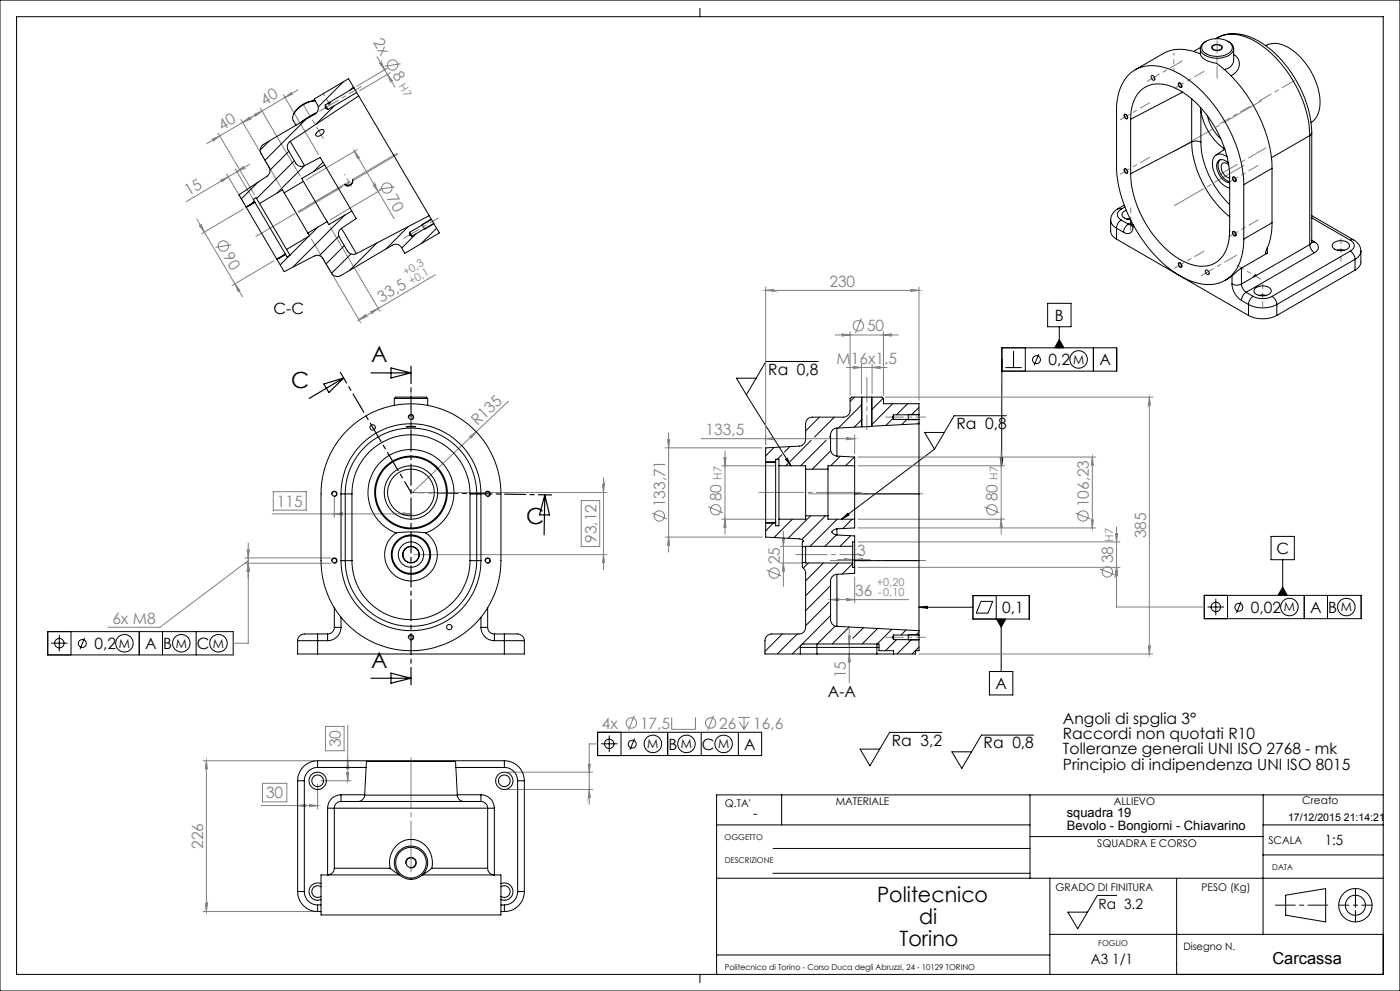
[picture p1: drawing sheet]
<svg xmlns="http://www.w3.org/2000/svg" width="420mm" height="297mm" viewBox="0 0 420 297" stroke-linecap="round" stroke-linejoin="round" font-family="sans-serif">
<g fill="none" stroke="#000" stroke-width=".3">
<path d="M0 0h420v297h-420zM5 5h410v287h-410zM210 2.5v2.5M363.7 13.8a2.03 2.03 0 0 1 3 .4 1.8 1.8 0 0 1-1.6 1 1.8 1.8 0 0 1-1.6-1zM337.3 34.4a.76 .76 0 0 1 .9 .3 .76 .76 0 0 1-.2 1 1.11 1.11 0 0 1-.7-1.3zM353.6 24.8a.81 .81 0 0 1 .9 .5 .81 .81 0 0 1-.2 .9 .98 .98 0 0 1-.7-1.4zM103.3 55.3l.8 .5 .7-.1M337.3 50.7a.76 .76 0 0 1 .9 .3 .76 .76 0 0 1-.2 1 1.11 1.11 0 0 1-.7-1.3zM369.9 53a.81 .81 0 0 1 .8 .5 .81 .81 0 0 1-.2 .9 1.01 1.01 0 0 1-.6-1.4zM76.4 60.5l-2.6 1.6M85.7 76.2l-2.6 1.5M129.4 65.7l-2.8 1.6 .1 .1 .7 1.3 2.8-1.6"/>
<path d="M353.6 78.7a.81 .81 0 0 1 .9 .5 .81 .81 0 0 1-.2 .9 1.01 1.01 0 0 1-.7-1.4zM369.8 69.5a.76 .76 0 0 1 .9 .3 .76 .76 0 0 1-.2 1 1.11 1.11 0 0 1-.7-1.3zM314.3 90.9h7v7h-7zM317.8 97.9v6.3M223.9 118.3l13.4 21.3M226.9 113.3h-6l3 5M245.5 108.3h-15.7l-5.9 10M258.4 119v8.9M261.6 119v8.7M300.6 104.2h34.4v7h-34.4zM300.6 107.7l-.1 31.9M301.6 110.2h4.9"/>
<path d="M304.1 105.2v5M307.6 104.2v7M311.6 106.1l-1.3 3.4M317.8 101.8l1.4 2.4h-2.8zM328 104.2v7M122.5 125.2a.81 .81 0 0 1 .7-1 .81 .81 0 0 1 .9 .9 .81 .81 0 0 1-1 .7M229.7 138.5h3M235.7 137.7l.5-.4 1.1 2.3zM275.7 124.2h-3.2v1.6h3.2M280.4 134.6l-27.9 21M283.3 129.6h-5.9l3 5M300.2 137.1h.6l-.3 2.5z"/>
<path d="M301.9 124.6h-15.7l-5.8 10M99.5 148.2a.81 .81 0 0 1 .7-1 .81 .81 0 0 1 .9 .9 .81 .81 0 0 1-1 .7M145.5 148.2a.81 .81 0 0 1 .7-1 .81 .81 0 0 1 .9 .9 .81 .81 0 0 1-1 .7M229.7 156.7h3M252.5 155.6l1.8-1.8 .4 .5zM99.5 168.2a.81 .81 0 0 1 .8-1 .81 .81 0 0 1 .8 .9 .81 .81 0 0 1-1 .7M145.5 168.2a.81 .81 0 0 1 .8-1 .81 .81 0 0 1 .8 .9 .81 .81 0 0 1-1 .7M291.9 178.5h16.9v7h-16.9zM298.9 178.5v7M361.3 178.4h47v7h-47zM364.7 179.5v4.9M368.3 178.4v7"/>
<path d="M381.3 160.8h7v6.9h-7zM384.8 167.7v10.7M384.8 176l1.4 2.4h-2.8zM391.3 178.4v7M398.3 178.4v7M14.3 189.3h55.7v7h-55.7zM15.3 192.8h4.9M17.8 190.3v4.9M21.3 189.3v7M25.4 191.2l-1.4 3.4M41.8 189.3v7M48.8 189.3v7"/>
<path d="M58.8 189.3v7M122.5 191.2a.8 .8 0 0 1 .7-1 .8 .8 0 0 1 .9 .9 .8 .8 0 0 1-1 .7M275.7 190.2h-3.2v1.6h3.2M275.7 182h16.2M275.7 182l2.5-.3v.6zM294.3 180.2h3.5l-1.4 3.6h-3.5zM298.9 185.5h2.8l-1.3 2.5zM300.4 185.5v15.8M362.3 181.9h4.9M372.3 180.3l-1.3 3.4M179.3 219.5h49.2v6.9h-49.2zM186.3 219.5v6.9"/>
<path d="M200.3 219.5v6.9M210.4 219.5v6.9M221.5 219.5v6.9M282.5 219.5h-15.6l-5.9 10-3-5h5.9M296.8 201.3h7v7h-7zM180.3 222.9h4.9M182.8 220.4v5M190.4 221.3l-1.4 3.4M234.5 238.2v9M309 238.2v25M310.1 220.3h-15.7l-5.9 10-2.9-5h5.9M379 238.2v9"/>
<path d="M415 238.2h-200v53.8M121.7 259a1.6 1.6 0 0 1 1.5-2 1.6 1.6 0 0 1 1.7 1.7 1.6 1.6 0 0 1-2 1.4M215 247.2h94M231.9 254.3h77.1M309 250.7h69.9M378.9 256.2h36.1M415 247.2h-36.1v32.8M215 263.2h200M231.9 261.7h77.1M315 263.2v28.8M353 263.2v28.8M385.7 268.3l12-2v10l-12-2z"/>
<path d="M210 292v2.5M215 286.2h100M315 280h100"/>
<circle cx="311" cy="107.8" r="1.18"/>
<circle cx="323.6" cy="107.7" r="2.63"/>
<circle cx="17.8" cy="192.8" r="1.4"/>
<circle cx="24.7" cy="192.9" r="1.19"/>
<circle cx="37.3" cy="192.8" r="2.63"/>
<circle cx="54.4" cy="192.8" r="2.62"/>
<circle cx="65.5" cy="192.8" r="2.62"/>
<circle cx="364.7" cy="181.9" r="1.4"/>
<circle cx="371.7" cy="182" r="1.19"/>
<circle cx="386.8" cy="181.9" r="2.62"/>
<circle cx="403.9" cy="181.9" r="2.61"/>
<circle cx="182.8" cy="222.9" r="1.41"/>
<circle cx="189.7" cy="223" r="1.18"/>
<circle cx="195.9" cy="222.9" r="2.62"/>
<circle cx="205.9" cy="222.9" r="2.63"/>
<circle cx="217.1" cy="222.9" r="2.63"/>
<circle cx="406.6" cy="271.3" r="5"/>
<circle cx="406.6" cy="271.3" r="3"/>
</g>
<path d="M401.6 271.3h10M406.6 276.3v-10" fill="none" stroke="#000" stroke-width=".3" stroke-dasharray="6.3 1.3 1.3 1.3" stroke-dashoffset="3.3"/>
<path d="M382.6 271.3h15.7" fill="none" stroke="#000" stroke-width=".3" stroke-dasharray="6.3 1.3 1.3 1.3" stroke-dashoffset=".4"/>
<path d="M406.6 268.3v6" fill="none" stroke="#000" stroke-width=".3" stroke-dasharray="6.3 1.3 1.3 1.3" stroke-dashoffset="3"/>
<g fill="none" stroke="#808080" stroke-width=".3">
<path d="M113.1 17l5.4 9.2M113.8 18.9a.32 .32 0 0 0 .5 .1 .32 .32 0 0 0 .1-.4l1 2.3zM120.2 19.1l-4.8 .8M65.4 39.9l10.9 18.5M72.3 35.8l11.9 20.3M72.8 36.7l2-1.6a.32 .32 0 0 0-.1 .5 .32 .32 0 0 0 .4 .1zM76.3 34.3l2.3-1-1.9 1.4a.31 .31 0 0 0 0-.3 .31 .31 0 0 0-.4-.1zM76.7 34.4l-14.6 8.6M78.1 32.4l11.9 20.3M85 28.4l10.6 17.9M85.5 29.2l2-1.5a.3 .3 0 0 0-.1 .4 .3 .3 0 0 0 .4 .1zM89.4 26.9l-14.7 8.7"/>
<path d="M116.2 22.3l1.6 2a.31 .31 0 0 0-.5-.1 .31 .31 0 0 0-.1 .4zM116.2 20.4l-9.2 5.5M117.1 21.8l-9.3 5.4M63.6 41.8l2.3-1.1-2 1.6a.31 .31 0 0 0 .1-.4 .31 .31 0 0 0-.4-.1zM66.2 54l2.3-1-2 1.5a.31 .31 0 0 0 .1-.4 .31 .31 0 0 0-.4-.1zM68 52.1l5.3 9.1M70.6 50.6l5.3 9.1M71.1 51.5l2-1.6a.33 .33 0 0 0-.1 .4 .33 .33 0 0 0 .4 .2zM75 49.2l-19.1 11.2M106.3 45.3l1.5 2a.31 .31 0 0 0-.4 0 .31 .31 0 0 0 0 .4zM106.3 45.3l12 20.2M107.2 44.8l-15.3 9.1"/>
<path d="M111.9 55.4a.33 .33 0 0 0 .4 .1 .33 .33 0 0 0 .2-.4l1 2.3zM114.3 56.9l-15.3 9M118.4 56l-4.7 .7M59.1 65.7l13.6 23.2M59.8 67.6a.31 .31 0 0 0 .4 .1 .31 .31 0 0 0 .1-.5l1 2.4zM69.4 73.4l-4.7 .7M73 62.6l-12.5 7.5M82.2 78.2l-12.6 7.4M93.4 71.6l14.8 25.1M99.1 68.2l14.9 25.1M70.4 85.1l1.5 1.9a.31 .31 0 0 0-.4 0 .31 .31 0 0 0 0 .4zM107.7 95.8l2-1.5a.33 .33 0 0 0-.1 .4 .33 .33 0 0 0 .4 .2z"/>
<path d="M111.2 93.4l2.3-.9-2 1.4a.31 .31 0 0 0 0-.4 .31 .31 0 0 0-.3-.1zM130.6 82.3l-22.9 13.5M229.7 87l2.5-.3a.3 .3 0 0 0-.3 .3 .3 .3 0 0 0 .3 .3zM229.7 86v47.2M229.7 87h46M255 99.4v19M258.4 95.4l-1.8 4.4M265 99.4v19M273.2 86.7l2.5 .3-2.5 .3a.3 .3 0 0 0 .3-.3 .3 .3 0 0 0-.3-.3zM275.7 86v34M250.5 100.4h19M252.5 100.1l2.5 .3-2.5 .3a.32 .32 0 0 0 .3-.3 .32 .32 0 0 0-.3-.3z"/>
<path d="M253.9 110.1h12.2M255.9 109.8l2.5 .3-2.5 .4a.32 .32 0 0 0 .3-.4 .32 .32 0 0 0-.3-.3zM258.4 109.1v8.9M261.6 109.1v8.9M261.6 110.1l2.5-.3a.32 .32 0 0 0-.3 .3 .32 .32 0 0 0 .3 .4zM265 100.4l2.5-.3a.32 .32 0 0 0-.3 .3 .32 .32 0 0 0 .3 .3zM265.6 119h80.2M344.8 119l.3 2.5a.3 .3 0 0 0-.3-.3 .3 .3 0 0 0-.3 .3zM344.8 119v77M140.8 130.9l2.1-1.5-1.6 2a.31 .31 0 0 0 0-.5 .31 .31 0 0 0-.5 0zM152.5 120.3l-29.2 27.7M199.6 134.2h29.1"/>
<path d="M200.3 131.7a.3 .3 0 0 0 .3 .3 .3 .3 0 0 0 .3-.3l-.3 2.5zM200.6 129.7v35.8M210.4 131.5h46M216.5 139.6h16.2M217.2 137.1a.32 .32 0 0 0 .3 .3 .32 .32 0 0 0 .3-.3l-.3 2.5zM217.5 135.1v25M229.7 131.5l2.5-.3a.32 .32 0 0 0-.3 .3 .32 .32 0 0 0 .3 .3zM253.9 131.2l2.5 .3-2.5 .3a.32 .32 0 0 0 .3-.3 .32 .32 0 0 0-.3-.3zM256.4 130.5v5.5M257.4 137h71.3M257.4 139.6h43.9M300 137.1a.32 .32 0 0 0 .4 .3 .32 .32 0 0 0 .3-.3l-.3 2.5z"/>
<path d="M300.4 135.1v25M327.7 137v21.2M327.7 137l.3 2.5a.3 .3 0 0 0-.3-.3 .3 .3 0 0 0-.3 .3zM81.6 154h41.7M82 147.4h9.9v5.5h-9.9zM100.3 154l2.5-.3a.32 .32 0 0 0-.3 .3 .32 .32 0 0 0 .3 .3zM100.3 149v6M120.8 153.7l2.5 .3-2.5 .3a.32 .32 0 0 0 .3-.3 .32 .32 0 0 0-.3-.3zM124.3 147.6h57.7M174.4 150h5.5v13.8h-5.5zM180.7 145.1a.3 .3 0 0 0 .3 .3 .3 .3 0 0 0 .3-.3l-.3 2.5zM181 143.1v27.6"/>
<path d="M195.6 153.7l4.4 1.8M212.5 151.9l4.4 1.8M216.5 155.6h16.2M217.5 155.6l.3 2.5a.32 .32 0 0 0-.3-.3 .32 .32 0 0 0-.3 .3zM235 159.2v16.6M257.4 158.2h71.3M257.4 155.6h43.9M295.3 151.9l4.5 1.8M300.4 155.6l.3 2.5a.32 .32 0 0 0-.3-.3 .32 .32 0 0 0-.4 .3zM322.7 153.7l4.4 1.8M327.4 155.7a.3 .3 0 0 0 .3 .3 .3 .3 0 0 0 .3-.3l-.3 2.5zM334.6 159.9a.32 .32 0 0 0 .4 .3 .32 .32 0 0 0 .3-.3l-.3 2.5z"/>
<path d="M335 157.9v24h26.3M73.5 167.2h25.8M73.5 168.8h25.8M74.2 164.7a.32 .32 0 0 0 .3 .3 .32 .32 0 0 0 .3-.3l-.3 2.5zM74.5 168.8l.3 2.5a.32 .32 0 0 0-.3-.3 .32 .32 0 0 0-.3 .3zM74.5 162.7v30.1h-4.5M74.5 168l-26.5 20h-15.6M124.3 166.2h57.7M181 166.2l.3 2.5a.3 .3 0 0 0-.3-.3 .3 .3 0 0 0-.3 .3zM199.6 161h29.1M200.6 161l.3 2.5a.3 .3 0 0 0-.3-.3 .3 .3 0 0 0-.3 .3zM230 170.8l4.5 1.8"/>
<path d="M234 163.7h6.7M234 168.7h6.7M234.7 161.2a.32 .32 0 0 0 .3 .3 .32 .32 0 0 0 .3-.3l-.3 2.5zM235 168.7l.3 2.5a.32 .32 0 0 0-.3-.3 .32 .32 0 0 0-.3 .3zM249.2 179.7h23.4M249.2 179.7l2.5-.3a.32 .32 0 0 0-.3 .3 .32 .32 0 0 0 .3 .3zM251.3 167.7h9.7M253.3 167.4l2.5 .3-2.5 .3a.32 .32 0 0 0 .3-.3 .32 .32 0 0 0-.3-.3zM253.9 179.4l2.5 .3-2.5 .3a.32 .32 0 0 0 .3-.3 .32 .32 0 0 0-.3-.3zM256.4 167.7l2.5-.3a.32 .32 0 0 0-.3 .3 .32 .32 0 0 0 .3 .3zM256.4 172.9v7.8M257.4 162.4h78.6"/>
<path d="M257.4 170h78.6M330 170.5l4.4 1.8M335 170l.3 2.5a.32 .32 0 0 0-.3-.3 .32 .32 0 0 0-.4 .3zM254.5 190.5a.3 .3 0 0 0 .3 .3 .3 .3 0 0 0 .3-.3l-.3 2.5zM254.8 196l.3 2.5a.3 .3 0 0 0-.3-.3 .3 .3 0 0 0-.3 .3zM254.8 188.5v16.1M275.7 196h70.1M344.5 193.5a.3 .3 0 0 0 .3 .3 .3 .3 0 0 0 .3-.3l-.3 2.5zM97.6 217.7h5.6v7.3h-5.6zM104.3 217.3v16.7M190.3 214.5l-1.8 4.4M201.5 215v3.6h7.1v-3.6"/>
<path d="M214.1 214.5l-1.8 4.4M221.4 215h3.6M221.9 216.4l1.3 2.2M223.2 215v3.6M224.5 216.4l-1.3 2.2M60.9 228h33.4M61.9 228v45.2M61.9 228l.3 2.5a.32 .32 0 0 0-.3-.3 .32 .32 0 0 0-.3 .3zM78.7 234.8h7.3v5.5h-7.3zM95.3 235v7.4M96.3 234h9M104 231.5a.32 .32 0 0 0 .3 .3 .32 .32 0 0 0 .3-.3l-.3 2.5z"/>
<path d="M104.3 228l.3 2.5a.32 .32 0 0 0-.3-.3 .32 .32 0 0 0-.3 .3zM152.3 231.4h25.5M152.3 236.6h25.5M176.5 228.9a.3 .3 0 0 0 .3 .3 .3 .3 0 0 0 .3-.3l-.3 2.5zM176.8 236.6l.3 2.5a.3 .3 0 0 0-.3-.3 .3 .3 0 0 0-.3 .3zM179.3 223h-2.5v18M78.4 241.4h16.9M89.3 241.4l2.5-.3a.32 .32 0 0 0-.3 .3 .32 .32 0 0 0 .3 .4zM92.8 241.1l2.5 .3-2.5 .4a.32 .32 0 0 0 .3-.4 .32 .32 0 0 0-.3-.3zM60.9 273.2h33.4M61.6 270.7a.32 .32 0 0 0 .3 .3 .32 .32 0 0 0 .3-.3l-.3 2.5z"/>
<circle cx="117.8" cy="19.5" r="1.56"/>
<circle cx="116.1" cy="56.3" r="1.55"/>
<circle cx="67" cy="73.7" r="1.55"/>
<circle cx="257.5" cy="97.6" r="1.56"/>
<circle cx="197.8" cy="154.6" r="1.55"/>
<circle cx="214.7" cy="152.8" r="1.56"/>
<circle cx="297.6" cy="152.8" r="1.55"/>
<circle cx="324.9" cy="154.6" r="1.55"/>
<circle cx="232.3" cy="171.8" r="1.56"/>
<circle cx="332.2" cy="171.4" r="1.56"/>
<circle cx="189.4" cy="216.7" r="1.55"/>
<circle cx="213.2" cy="216.7" r="1.55"/>
</g>
<path d="M123.3 109.8v95.4" fill="none" stroke="#000" stroke-width=".35" stroke-dasharray="6.3 1.3 1.3 1.3" stroke-dashoffset="1.2"/>
<path d="M123.3 147.6l-21.2-36" fill="none" stroke="#000" stroke-width=".35" stroke-dasharray="6.3 1.3 1.3 1.3" stroke-dashoffset="2.6"/>
<path d="M123.3 147.6l42.2 .7" fill="none" stroke="#000" stroke-width=".35" stroke-dasharray="6.3 1.3 1.3 1.3" stroke-dashoffset="2.4"/>
<path d="M97.2 115.1l5.9-1.8-4.4 4.3zM103.1 113.3l-10.4 6.1M111.3 111.8h12M117.3 110.3l6 1.5-6 1.5zM163.4 148.3l-.2 12M163.4 148.3l1.5 6h-3zM111.3 203.3h12M117.3 201.8l6 1.5-6 1.4z" fill="none" stroke="#000" stroke-width=".35"/>
<path d="M241.7 166.2h16.7" fill="none" stroke="#808080" stroke-width=".3" stroke-dasharray="15.2 1.3 1.3 1.3" stroke-dashoffset="8.8"/>
<path d="M260.1 113.2v15.6" fill="none" stroke="#808080" stroke-width=".3" stroke-dasharray="15.2 1.3 1.3 1.3" stroke-dashoffset="7.8"/>
<path d="M277.7 168h-28.6" fill="none" stroke="#808080" stroke-width=".3" stroke-dasharray="15.2 1.3 1.3 1.3" stroke-dashoffset="2.8"/>
<path d="M119.8 45.5l-31 18.3M120 45.8l-31 18.3M277.7 148h-36M123.3 262.2v-36" fill="none" stroke="#808080" stroke-width=".3" stroke-dasharray="15.2 1.3 1.3 1.3" stroke-dashoffset="-.9"/>
<path d="M103.2 55.3l-26.4 15.6M258.4 147.6h-30.7" fill="none" stroke="#808080" stroke-width=".3" stroke-dasharray="15.2 1.3 1.3 1.3" stroke-dashoffset="1.8"/>
<path d="M98 32.1l-2.1 1.3M123.2 70.2l-2 1.2M268.1 125h-2.4M238.7 166.2h3M268.1 191h-2.4" fill="none" stroke="#808080" stroke-width=".3" stroke-dasharray="15.2 1.3 1.3 1.3"/>
<path d="M123.2 70.2l8.3-4.9M268.1 125h9.6M268.1 191h9.6" fill="none" stroke="#808080" stroke-width=".3" stroke-dasharray="15.2 1.3 1.3 1.3" stroke-dashoffset="12.3"/>
<path d="M379.8 44.3l-13.8 8" fill="none" stroke="#808080" stroke-width=".3" stroke-dasharray="15.2 1.3 1.3 1.3" stroke-dashoffset="9.1"/>
<path d="M352.3 61.6l20.9-12" fill="none" stroke="#808080" stroke-width=".3" stroke-dasharray="15.2 1.3 1.3 1.3" stroke-dashoffset="5.1"/>
<path d="M352.3 45.3l26.1-15.1" fill="none" stroke="#808080" stroke-width=".3" stroke-dasharray="15.2 1.3 1.3 1.3" stroke-dashoffset="2.1"/>
<path d="M377.7 30.3l10.6-6.1" fill="none" stroke="#808080" stroke-width=".3" stroke-dasharray="15.2 1.3 1.3 1.3" stroke-dashoffset="11"/>
<path d="M375.1 31.8l-9.1 5.3" fill="none" stroke="#808080" stroke-width=".3" stroke-dasharray="15.2 1.3 1.3 1.3" stroke-dashoffset="11.9"/>
<path d="M344.9 30.8l-8.8 5.1M361.2 21.4l-8.9 5.1M344.9 47.1l-8.8 5.1M377.4 49.6l-8.8 5.1M361.2 75.3l-8.9 5.1M377.4 65.9l-8.8 5.1" fill="none" stroke="#808080" stroke-width=".3" stroke-dasharray="15.2 1.3 1.3 1.3" stroke-dashoffset="12"/>
<path d="M354.7 18.3l-10.5 6M98 32.1l10.3-6.1M371 76.5l-10.5 6.1" fill="none" stroke="#808080" stroke-width=".3" stroke-dasharray="15.2 1.3 1.3 1.3" stroke-dashoffset="11.1"/>
<path d="M99.7 32.6l-2.7-4.5M352.1 21.1v-5.2" fill="none" stroke="#808080" stroke-width=".3" stroke-dasharray="15.2 1.3 1.3 1.3" stroke-dashoffset="14.5"/>
<path d="M371.1 79.6l7.2 4.1" fill="none" stroke="#808080" stroke-width=".3" stroke-dasharray="15.2 1.3 1.3 1.3" stroke-dashoffset="13"/>
<path d="M365.1 23.4v-11.2" fill="none" stroke="#808080" stroke-width=".3" stroke-dasharray="15.2 1.3 1.3 1.3" stroke-dashoffset="11.6"/>
<path d="M339.2 69v-6.7M402.3 78.3v-6.7M378.8 91.9v-6.7" fill="none" stroke="#808080" stroke-width=".3" stroke-dasharray="15.2 1.3 1.3 1.3" stroke-dashoffset="13.8"/>
<path d="M97 41.5l-5.9-10" fill="none" stroke="#808080" stroke-width=".3" stroke-dasharray="15.2 1.3 1.3 1.3" stroke-dashoffset="11.4"/>
<path d="M105.4 55.9l-2-3.6" fill="none" stroke="#808080" stroke-width=".3" stroke-dasharray="15.2 1.3 1.3 1.3" stroke-dashoffset="15.1"/>
<path d="M123.3 129.8v-12.8" fill="none" stroke="#808080" stroke-width=".3" stroke-dasharray="15.2 1.3 1.3 1.3" stroke-dashoffset="10.7"/>
<path d="M298.9 185.5l1.5 2.5 1.3-2.5zM317.8 101.8l1.4 2.4h-2.8zM384.8 176l1.4 2.4h-2.8z" fill="#000"/>
<g fill="#808080">
<path d="M140.8 130.9l2.1-1.5-1.6 2a.31 .31 0 0 0 0-.5 .31 .31 0 0 0-.5 0z"/>
<path d="M100.3 154l2.5-.3a.32 .32 0 0 0-.3 .3 .32 .32 0 0 0 .3 .3zM120.8 153.7l2.5 .3-2.5 .3a.32 .32 0 0 0 .3-.3 .32 .32 0 0 0-.3-.3z"/>
<path d="M253.9 131.2l2.5 .3-2.5 .3a.32 .32 0 0 0 .3-.3 .32 .32 0 0 0-.3-.3zM229.7 131.5l2.5-.3a.32 .32 0 0 0-.3 .3 .32 .32 0 0 0 .3 .3zM253.9 179.4l2.5 .3-2.5 .3a.32 .32 0 0 0 .3-.3 .32 .32 0 0 0-.3-.3zM249.2 179.7l2.5-.3a.32 .32 0 0 0-.3 .3 .32 .32 0 0 0 .3 .3zM92.8 241.1l2.5 .3-2.5 .4a.32 .32 0 0 0 .3-.4 .32 .32 0 0 0-.3-.3zM89.3 241.4l2.5-.3a.32 .32 0 0 0-.3 .3 .32 .32 0 0 0 .3 .4z"/>
<path d="M74.2 164.7a.32 .32 0 0 0 .3 .3 .32 .32 0 0 0 .3-.3l-.3 2.5zM74.5 168.8l.3 2.5a.32 .32 0 0 0-.3-.3 .32 .32 0 0 0-.3 .3zM74.5 168.8l.3 2.5a.32 .32 0 0 0-.3-.3 .32 .32 0 0 0-.3 .3zM255.9 109.8l2.5 .3-2.5 .4a.32 .32 0 0 0 .3-.4 .32 .32 0 0 0-.3-.3zM261.6 110.1l2.5-.3a.32 .32 0 0 0-.3 .3 .32 .32 0 0 0 .3 .4zM253.3 167.4l2.5 .3-2.5 .3a.32 .32 0 0 0 .3-.3 .32 .32 0 0 0-.3-.3zM256.4 167.7l2.5-.3a.32 .32 0 0 0-.3 .3 .32 .32 0 0 0 .3 .3zM229.7 87l2.5-.3a.3 .3 0 0 0-.3 .3 .3 .3 0 0 0 .3 .3zM273.2 86.7l2.5 .3-2.5 .3a.3 .3 0 0 0 .3-.3 .3 .3 0 0 0-.3-.3zM252.5 100.1l2.5 .3-2.5 .3a.32 .32 0 0 0 .3-.3 .32 .32 0 0 0-.3-.3zM265 100.4l2.5-.3a.32 .32 0 0 0-.3 .3 .32 .32 0 0 0 .3 .3zM176.5 228.9a.3 .3 0 0 0 .3 .3 .3 .3 0 0 0 .3-.3l-.3 2.5zM176.8 236.6l.3 2.5a.3 .3 0 0 0-.3-.3 .3 .3 0 0 0-.3 .3z"/>
<path d="M63.6 41.8l2.3-1.1-2 1.6a.31 .31 0 0 0 .1-.4 .31 .31 0 0 0-.4-.1zM72.8 36.7l2-1.6a.32 .32 0 0 0-.1 .5 .32 .32 0 0 0 .4 .1z"/>
<path d="M111.2 93.4l2.3-.9-2 1.4a.31 .31 0 0 0 0-.4 .31 .31 0 0 0-.3-.1zM107.7 95.8l2-1.5a.33 .33 0 0 0-.1 .4 .33 .33 0 0 0 .4 .2z"/>
<path d="M85.5 29.2l2-1.5a.3 .3 0 0 0-.1 .4 .3 .3 0 0 0 .4 .1zM76.3 34.3l2.3-1-1.9 1.4a.31 .31 0 0 0 0-.3 .31 .31 0 0 0-.4-.1zM71.1 51.5l2-1.6a.33 .33 0 0 0-.1 .4 .33 .33 0 0 0 .4 .2zM66.2 54l2.3-1-2 1.5a.31 .31 0 0 0 .1-.4 .31 .31 0 0 0-.4-.1z"/>
<path d="M254.8 196l.3 2.5a.3 .3 0 0 0-.3-.3 .3 .3 0 0 0-.3 .3zM254.5 190.5a.3 .3 0 0 0 .3 .3 .3 .3 0 0 0 .3-.3l-.3 2.5zM104 231.5a.32 .32 0 0 0 .3 .3 .32 .32 0 0 0 .3-.3l-.3 2.5zM104.3 228l.3 2.5a.32 .32 0 0 0-.3-.3 .32 .32 0 0 0-.3 .3z"/>
<path d="M327.7 137l.3 2.5a.3 .3 0 0 0-.3-.3 .3 .3 0 0 0-.3 .3zM327.4 155.7a.3 .3 0 0 0 .3 .3 .3 .3 0 0 0 .3-.3l-.3 2.5z"/>
<path d="M180.7 145.1a.3 .3 0 0 0 .3 .3 .3 .3 0 0 0 .3-.3l-.3 2.5zM181 166.2l.3 2.5a.3 .3 0 0 0-.3-.3 .3 .3 0 0 0-.3 .3zM334.6 159.9a.32 .32 0 0 0 .4 .3 .32 .32 0 0 0 .3-.3l-.3 2.5zM335 170l.3 2.5a.32 .32 0 0 0-.3-.3 .32 .32 0 0 0-.4 .3zM335 170l.3 2.5a.32 .32 0 0 0-.3-.3 .32 .32 0 0 0-.4 .3zM234.7 161.2a.32 .32 0 0 0 .3 .3 .32 .32 0 0 0 .3-.3l-.3 2.5zM235 168.7l.3 2.5a.32 .32 0 0 0-.3-.3 .32 .32 0 0 0-.3 .3zM344.8 119l.3 2.5a.3 .3 0 0 0-.3-.3 .3 .3 0 0 0-.3 .3zM344.5 193.5a.3 .3 0 0 0 .3 .3 .3 .3 0 0 0 .3-.3l-.3 2.5zM300 137.1a.32 .32 0 0 0 .4 .3 .32 .32 0 0 0 .3-.3l-.3 2.5zM300.4 155.6l.3 2.5a.32 .32 0 0 0-.3-.3 .32 .32 0 0 0-.4 .3zM217.2 137.1a.32 .32 0 0 0 .3 .3 .32 .32 0 0 0 .3-.3l-.3 2.5zM217.5 155.6l.3 2.5a.32 .32 0 0 0-.3-.3 .32 .32 0 0 0-.3 .3zM200.3 131.7a.3 .3 0 0 0 .3 .3 .3 .3 0 0 0 .3-.3l-.3 2.5zM200.6 161l.3 2.5a.3 .3 0 0 0-.3-.3 .3 .3 0 0 0-.3 .3zM61.9 228l.3 2.5a.32 .32 0 0 0-.3-.3 .32 .32 0 0 0-.3 .3zM61.6 270.7a.32 .32 0 0 0 .3 .3 .32 .32 0 0 0 .3-.3l-.3 2.5z"/>
<path d="M113.8 18.9a.32 .32 0 0 0 .5 .1 .32 .32 0 0 0 .1-.4l1 2.3zM116.2 22.3l1.6 2a.31 .31 0 0 0-.5-.1 .31 .31 0 0 0-.1 .4z"/>
<path d="M106.3 45.3l1.5 2a.31 .31 0 0 0-.4 0 .31 .31 0 0 0 0 .4zM111.9 55.4a.33 .33 0 0 0 .4 .1 .33 .33 0 0 0 .2-.4l1 2.3zM59.8 67.6a.31 .31 0 0 0 .4 .1 .31 .31 0 0 0 .1-.5l1 2.4zM70.4 85.1l1.5 1.9a.31 .31 0 0 0-.4 0 .31 .31 0 0 0 0 .4z"/>
</g>
<g fill="none" stroke="#000" stroke-width=".3">
<path d="M360.1 16.2a4.6 4.6 0 0 0 4 2.6l.8 .1a43.3 43.3 0 0 1 16.7 30.4v1.1M360.1 16.2a12.4 12.4 0 0 0-11.1-.2l-8.5 4.9M360.1 14.6v1.6M360.2 14.2l-2.1 1.2M361.3 12.7a6.3 6.3 0 0 1 8.2 .8 2.28 2.28 0 0 1-1.8 2.9 6.2 6.2 0 0 1-7-1.4l-.1-1.4zM361.8 12.4a2.27 2.27 0 0 0-1.7 2.3 2.27 2.27 0 0 0 1.9 2.1 6.8 6.8 0 0 0 7.8-1.3 2.2 2.2 0 0 0-1.4-3.1M363.9 13.8a1.66 1.66 0 0 1 2.6 .5 1.64 1.64 0 0 1-2.8-.2zM365.2 11.3a11.5 11.5 0 0 1 11.5 1.1 36.1 36.1 0 0 1 16.2 28.2M365.2 11.3l-.5 .3M365.2 11.3a11.9 11.9 0 0 1 11.9 .8 34.7 34.7 0 0 1 16.4 27.2v.5M370.1 16.3a3.5 3.5 0 0 1 1.7 3.5 3.5 3.5 0 0 1-2.5 2.9M370.1 14.6v3.3a3 3 0 0 1-2.8 2.9"/>
<path d="M379.7 13.7a6.9 6.9 0 0 1 7.2 .8 20.5 20.5 0 0 1 9 17.7 6 6 0 0 1-2.6 4.6M88.1 34.3a7.5 7.5 0 0 1 6.4-4.1 7.7 7.7 0 0 0-6.7 5.1l1 2.2M91.7 35.8l-12.2 12.2M95 33.8l-2.5 1.3-2 1.4M95.1 39.6l.8-.6a1.01 1.01 0 0 1 1.3 0 1.8 1.8 0 0 1-2.4 1.7v-.6zM97.6 31.4l.8 1.4M97.6 31.4v.9l.8 .5M98.4 31l.5-.3 .1 .1a.35 .35 0 0 1-.2 .4 .35 .35 0 0 1-.4-.2zM100.4 31.6l-5.7 5.7M103 24.5l-7.5 7.6M106 26l-1.1 1.1M106.2 26.3l-1.6-2.7-10.4 6.1a4.8 4.8 0 0 1 1.3 3l-.2 .7-.8 .7-15.5 9.2a2.03 2.03 0 0 0-.7 2.7l2.4 4.1a1.97 1.97 0 0 1-.6 2.7l-8.4 5.6 2.2 3.8"/>
<path d="M106.2 26.3l.8 1.4M106.2 26.3l-8.6 5.1M107 27.7l-8.6 5.1M107 27.7l.6 1M107.6 28.7l21.2 35.9M107.6 28.7l-20.5 13.7M337.5 34.3a.75 .75 0 0 1 .5 1.2 .8 .8 0 0 1-.5-1.2zM339.2 35.7a10.2 10.2 0 0 1 4.7-9.7 11.1 11.1 0 0 1 11 1.7 33 33 0 0 1 14 25.2v16.3a10.9 10.9 0 0 1-4.1 9.4 10.2 10.2 0 0 1-10.8-.8 32.8 32.8 0 0 1-14.8-25.7M339.2 35.7v16.4M345.5 22.7a.81 .81 0 0 1 .8 .4 .81 .81 0 0 1-.2 1 1.01 1.01 0 0 1-.6-1.4zM353.6 25a.69 .69 0 0 1 .8 .3 .69 .69 0 0 1-.1 .8 .89 .89 0 0 1-.7-1.1zM354.8 27.6l-15.6 8.1"/>
<path d="M357.5 29.6v12.9M360.2 32.2a16.9 16.9 0 0 0 7.2 12.4M360.3 33.1v9.5M362.2 34.7a13.7 13.7 0 0 0 4.1 6.9M393.5 39.8l-.6 .8M393.5 39.8v32.7M77.5 54.5l-5.1 5.1M80.8 42.3l-2.8 2.7M85.3 57.8l7.1 12M85.3 57.8l-.6-.9-6.8 4.1M86.6 45.4l-5.6 5.6M87.1 42.4a1.95 1.95 0 0 0-.6 2.6l2.2 3.9a1.94 1.94 0 0 0 2.7 .7"/>
<path d="M87.1 42.4l4.3 7.2M88.3 48.2l-11.3 11.3M91 54.4l7.1 12M91 54.4l-5.7 3.4M91.3 49.7l-8.2 8.2M96.9 48.6l-2.8 2.8M97.4 49.5l8.1 13.7M97.4 49.5l-1.3-2.3-4.7 2.4M97.4 49.5l-6.9 4 .5 .9M103.4 55.2a1.53 1.53 0 0 0 1.7 .1 1.53 1.53 0 0 0 .7-1.5 1.47 1.47 0 0 1-.6 1.6 1.47 1.47 0 0 1-1.8-.2zM337.4 50.7a.69 .69 0 0 1 .7 .3 .69 .69 0 0 1-.1 .9 .89 .89 0 0 1-.6-1.2zM357.5 42.5a3.3 3.3 0 0 1 2.8 .1"/>
<path d="M357.5 42.5a31.1 31.1 0 0 0 11.4 22.4M357.5 42.5l-18.3 9.6M360.3 42.6a27.8 27.8 0 0 0 8.6 18.7M366 47.9a4.1 4.1 0 0 0 .9 5.2l1 .9 1 .5M367.2 44.5v.4M367.5 44.7l-2.7 1.8M368.1 47a2.62 2.62 0 0 0-4 .2 7.7 7.7 0 0 0 4.8 9.2M368.5 48.8a2 2 0 0 0-3.3-.2 5.1 5.1 0 0 0 3.7 6.2M368.6 49.4a1.26 1.26 0 0 0-1.7-.5 1.26 1.26 0 0 0-.5 1.7 3.4 3.4 0 0 0 2.5 2.7M369.9 53.2a.68 .68 0 0 1 .8 .3 .68 .68 0 0 1-.1 .8 .89 .89 0 0 1-.7-1.1zM373.1 55.3a42.6 42.6 0 0 0-18.6-32.8 14.4 14.4 0 0 0-13.4-1.9 12.3 12.3 0 0 0-6.1 10.5v18.5a42.3 42.3 0 0 0 18.6 32.8 14.7 14.7 0 0 0 12.7 2.2 11.2 11.2 0 0 0 6.6-9.7l.2-3.3M373.1 55.3v16.3"/>
<path d="M381.6 50.4l-8.5 4.9M381.6 50.4v16.4M392.9 40.6v32.7M392.9 40.6l-11.5 6.7M73.9 62.2l9.1 15.4M76.3 60.3l-1.3 1.2M76.5 60.6l9.1 15.5M76.5 60.6l-.5-.8 .8-.5 1.1 1.7M76.5 60.6l-2.6 1.6M77.9 61l8.1 13.8M83 77.6l2.3 3.8 8.9-4.6a1.94 1.94 0 0 1 2.7 .7l2.6 4.4M85.6 76.1l-2.6 1.5"/>
<path d="M85.6 76.1l.5 .9 .9-.5M86 74.8l1 1.7M86.9 76.5l-2.8 2.9M92.4 69.8l.5 .9-6.9 4.1M92.6 70.9l-5.6 5.6M95.4 68l-2.6 2.6M98.1 66.4l-5.7 3.4M101.7 70.8l-5.9 5.8M102.4 68.4a2.01 2.01 0 0 0-.6 2.7l2.4 4.1a2.01 2.01 0 0 0 2.7 .8M102.4 68.4l4.5 7.6M103.3 73.6l-5.5 5.5M103.5 64.4l-15.6 15.6"/>
<path d="M105.3 76.1l-5.8 5.8M105.5 63.2l1.4 2.3-4.5 2.9M105.5 63.2l-6.9 4.1-.5-.9M113.1 72.8l-8.3 8.3M122.5 67.9l-6.7 6.7M122.9 69.6l.7 1.2M122.9 69.6v.8l.7 .4M124.8 70.1l-4.3 4.2M128.8 64.6l-21.9 11.4M128.8 64.6l.6 1.2M129.3 65.6l-.7 .6M129.4 65.8l.7 1.2"/>
<path d="M129.4 65.8l-6.5 3.8M130.1 67l1.7 2.8-10.3 6.1-1.1-1.7a1.97 1.97 0 0 0-2.7-.7l-15.5 9.1a1.99 1.99 0 0 1-2.7-.7M130.1 67l-6.5 3.8M131 68.4l-4.7 4.6M333.2 66l.1 4 .5 .7 1.2 1M335 68.4v3.3M335 71.7l39.5 22.8M335 68.4l2.1 1.2M335.4 62.6a3.2 3.2 0 0 0-2.2 2.8 3.2 3.2 0 0 0 1.8 3M335.4 62.6l1 .1M336.4 62.7a1.73 1.73 0 0 0-1.2 1.6 1.73 1.73 0 0 0 1.2 1.7M336.4 66a2.85 2.85 0 0 0-1.4 2.4"/>
<path d="M336.4 66l2.1 1.2M337.3 61.5l-1.9 1.1M337.5 62.1l-1.1 .6M337.9 63a1.26 1.26 0 0 0-1.3 1.2 1.26 1.26 0 0 0 1.1 1.3l1.4 .3M338.5 67.2a2.97 2.97 0 0 0-1.4 2.4M338.5 67.2l.8 .1M339 65.5l-.9 .2M339.3 67.2v.3M339.3 67.2l.6 .8M339.3 66.2v1M339.3 66.7l-.8 .5M339.9 68a1.73 1.73 0 0 1-.8 1.8 1.73 1.73 0 0 1-2-.2"/>
<path d="M339.9 67.3v.7M353.7 78.8a.67 .67 0 0 1 .7 .5 .67 .67 0 0 1-.2 .7 .84 .84 0 0 1-.5-1.2zM369.9 69.5a.68 .68 0 0 1 .8 .3 .68 .68 0 0 1-.1 .9 .93 .93 0 0 1-.7-1.2zM380.2 74.3l-.6 1.4 .1 .3 .5-.1M380.2 75.9l-7.8 4.5M380.2 74.3v1.6M381.6 66.8a18.6 18.6 0 0 1-1.4 7.5M381.6 66.8l-8.5 4.8M392.9 73.3a3.2 3.2 0 0 0 1.4 2.4M392.9 73.3l-16.1 9.3M393.5 72.5l.1 .3M393.5 72.5l-.6 .8"/>
<path d="M393.5 64.6l12.6 7.3M393.5 65.3l11.6 6.7M393.5 72l.8 .5M394.3 72.5a1.71 1.71 0 0 1 1.2 1.6 1.71 1.71 0 0 1-1.2 1.6M394.3 72.5l-.8 .1M394.3 75.7l-20.5 11.9M400 72.8a3.6 3.6 0 0 1 4.7 .4 1.64 1.64 0 0 1-1.9 1.9 2.56 2.56 0 0 1-3.1-1.5zM401.1 75l1.1-.2 1.2 .2M405.1 72a1.71 1.71 0 0 1 1.2 1.6 1.71 1.71 0 0 1-1.2 1.6M405.1 75.2a3.2 3.2 0 0 1 1.4 2.5M405.1 75.2l-23.5 13.6M406.1 71.9a3.3 3.3 0 0 1 1.3 5.2l-.9 .6"/>
<path d="M406.1 71.9l-.5-.1-.5 .2M406.5 77.7l-23.5 13.6M406.5 77.7v3.3M408.3 75.2l-.2 4.1-.4 .7-1.2 1M361.7 80.9a.79 .79 0 0 1 .9 .5 .79 .79 0 0 1-.2 .9 1.01 1.01 0 0 1-.7-1.4zM369.6 82.7l-2.1 1.3M369.6 85.1a6.1 6.1 0 0 0 2.8 4.9M369.6 85.1a3 3 0 0 0 2.8 0M369.6 82.7v2.4M372.4 80.4l-2.8 2.3M372.4 85.1a3.2 3.2 0 0 0 1.4 2.5M372.4 80.4v4.7"/>
<path d="M372.4 90l2.1 1.3M373.8 87.6a3.2 3.2 0 0 0-1.4 2.4M373.8 87.6l2.2 1.2M374.5 91.3a9.3 9.3 0 0 0 8.5 0M374.5 94.5a9.6 9.6 0 0 0 8.5 0M374.5 91.3v3.2M376 88.8a6.2 6.2 0 0 0 5.6 0M376 88.8a3.1 3.1 0 0 0-1.5 2.5M376.2 82.9l-3.8 2.2M376.6 86.4a3.4 3.4 0 0 1 4.8 .6 2 2 0 0 1-2.5 1.7 2.12 2.12 0 0 1-2.7-1.8zM376.8 82.6v-.1a.37 .37 0 0 0-.5 0 .37 .37 0 0 0-.1 .4M376.8 82.6l-.6 .3"/>
<path d="M377.7 88.5h2.2M381.6 88.8a2.99 2.99 0 0 1 1.4 2.5M383 91.3v3.2M406.5 81l-23.5 13.5M118.3 119.4h10M118.3 119.4a1.83 1.83 0 0 1 1.9-.4h5.8a2.83 2.83 0 0 1 2.3 .4M118.3 119.4v2.1M128.3 119.4v2.1M256.3 119l-1.3 1.3M258.6 119h-3.2l-.4 .4v3.6a1.99 1.99 0 0 1-2 2h-9.3a1.93 1.93 0 0 0-2 2v4.7a2.06 2.06 0 0 1-1.9 2l-10.1 .5v4.4M258.6 119h2.9M258.6 119v8.9"/>
<path d="M261.5 119h3.1l.4 .4v1.6h10.7v3.3M261.5 119v8.7M265 119.3l-3.5 3.5M104 129.2a27 27 0 0 1 29.5-6.2 27 27 0 0 1 16.8 25v20a27 27 0 0 1-27 27 27 27 0 0 1-27-27v-20a26.9 26.9 0 0 1 7.7-18.8zM121.8 127.9h2.9zM229.7 138.6v18M229.7 138.6h3M232.2 134.1l-2.5 2.6M232.7 138.1l-.5 .5M232.7 138.6v18M232.7 138.6v-1h1v2M233.7 139.6v16"/>
<path d="M233.7 139.6h8v1M234.6 136.2l-1.4 1.4M236.3 139l-.6 .6M237 133.8l-1.7 1.7M243.3 132l-6.2 6.3M245.8 125l-4.1 4.1M247.8 132l-7.6 7.6M249.2 130.6l-.4 .4M249.2 135.1l-5.5 5.5M250.3 125l-5.9 6M251.1 128.3a2.06 2.06 0 0 0-1.9 2v4.4a2.06 2.06 0 0 0 1.9 2M251.1 128.3v8.4"/>
<path d="M251.1 136.7l5.3 .3v2.6M252.1 136.7l-2.9 2.9M256.3 137l-2.6 2.6M256.4 139.6v16M256.4 139.6h-8v1M258.6 121.2l-7.1 7.1M258.6 125.7l-2.3 2.3M258.6 127.9l-7.5 .4M261.5 127.7l-2.9 .2M267.8 121l-6.3 6.3M267.9 125.4l-2.2 2.1M268.1 124.3v1.4"/>
<path d="M268.1 124.3h7.6M268.1 124.3l-.4 .7 .4 .7M268.1 125.7h7.6M272.1 125.7l-1.6 1.6M272.3 121l-3.3 3.3M275.7 122.1l-2.3 2.2M275.7 126.6l-.5 .4M275.7 127v21M275.7 124.3v1.4M275.7 127l-14.2 .7M275.7 125.7v1.3M102.3 148a21 21 0 0 1 21-21 21 21 0 0 1 21 21"/>
<path d="M102.3 148v20M102.3 148h1.3M103.6 148a19.7 19.7 0 0 1 19.7-19.7 19.7 19.7 0 0 1 19.7 19.7M103.6 148h2M103.6 148v20M105.6 148a17.7 17.7 0 0 1 17.7-17.7 17.7 17.7 0 0 1 17.7 17.7M105.6 148v20M118.9 159.7a7.9 7.9 0 0 0-1.5 11.8 7.9 7.9 0 0 0 11.8 0 7.9 7.9 0 0 0-1.5-11.8M118.9 159.7l3.6-.3 5.2 .3M118.9 159.7a12.9 12.9 0 0 1-5.9-19.8 12.9 12.9 0 0 1 20.6 0 12.9 12.9 0 0 1-5.9 19.8M141 148h2M141 148v20"/>
<path d="M143 148v20M143 148h1.3M144.3 148v20M229.7 156.6v4.4l10.6 .6a.47 .47 0 0 1 .6 .1 .47 .47 0 0 1 0 .5l-.2 .2v1.4M229.7 156.6h3M232.2 156.6l-2.5 2.5M233.7 155.6v2h-1v-1M237.7 155.6l-5.5 5.5M241.7 140.6v14M241.7 154.6v1h-8M241.7 154.6h6.7M241.7 140.6h6.7"/>
<path d="M243.2 154.6l-6.8 6.7M247.6 154.6l-7 7.1M248.4 140.4l-.2 .2M248.4 140.6v14M248.4 154.6v1h8M251.1 158.5l-.7 .2a.7 .7 0 0 0-.8 .6 .7 .7 0 0 0 .6 .8l.9 .2M251.1 158.5v1.8M251.1 155.6l-8.1 8.1M255.7 155.6l-2.9 2.8M256.4 148h19.3M256.4 155.6v2.6l-5.3 .3M275.7 148v20"/>
<path d="M102.3 168a21 21 0 0 0 21 21 21 21 0 0 0 21-21M102.3 168h1.3M103.6 168a19.7 19.7 0 0 0 19.7 19.7 19.7 19.7 0 0 0 19.7-19.7M103.6 168h2M105.6 168a17.7 17.7 0 0 0 17.7 17.7 17.7 17.7 0 0 0 17.7-17.7M141 168h2M143 168h1.3M240.7 168.6v1.4a2.02 2.02 0 0 1 1 1.8v16.2a1.99 1.99 0 0 1-2 2h-8.2a2.05 2.05 0 0 0-2 2v4h10.6M240.7 163.8v4.8M240.7 168.6h1M240.7 163.8h1M241.7 163.8v4.8"/>
<path d="M241.7 168.6l14.1 .1M242.5 168.7l-1.5 1.5M247 168.7l-5.3 5.4M249.2 175.5l-7.5 7.5M250.9 160.3l-3.4 3.4M251.1 172.1a2.06 2.06 0 0 0-1.9 2v11.6a1.99 1.99 0 0 0 1.9 2M251.1 172.1v15.6M251.1 160.3l5.3 .3v1.8M251.5 168.7l-9.8 9.8M255.2 160.5l-3.2 3.2M255.8 168.9l-3.1 3.1M255.8 163.7v5"/>
<path d="M255.8 168.7v1.3h.6M255.8 163.7l-14.1 .1M256.4 162.4v7.6M256.4 168h19.3M256.4 162.4h-.6v1.3M256.4 170v1.8l-5.3 .3M275.7 168v21M89.3 192h6M89.3 192v4h6M95.3 190h-3.6a2.12 2.12 0 0 0-2.4 2M95.3 190v2M95.3 192h3"/>
<path d="M95.3 196h56M95.3 192v4M95.3 190h3M98.3 190v2M100.3 188h2M100.3 188a1.99 1.99 0 0 1-2 2M100.3 182.1v5.9M102.3 188a4 4 0 0 1-4 4M102.3 185v3M144.3 188a4 4 0 0 0 4 4M144.3 188h2M144.3 185v3"/>
<path d="M146.3 188a1.93 1.93 0 0 0 2 2M146.3 182.1v5.9M148.3 190v2M148.3 192h3M148.3 190h3M151.3 190h3.6a2.12 2.12 0 0 1 2.4 2M151.3 192h6M151.3 190v2M151.3 192v4M157.3 192v4h-6M234.7 190l-5.2 5.2M239.2 190l-6 6"/>
<path d="M240.1 194a1.02 1.02 0 0 1 1-1h22.6v2h4.4v1M240.1 194h5M240.1 196h5M240.1 194v2M240.3 193.4l-2.6 2.6M245.1 193v1M245.1 196h18M245.1 194v2M245.1 194h18.6M248.7 180.5l-7 7M249.2 184.5l-8.7 8.7M250.5 187.6l-5.3 5.4"/>
<path d="M251.1 187.7l24.6 1.3M254.8 187.9l-5.1 5.1M259 188.1l-3.2 3.2M263.1 196h5M263.3 188.3l-4.6 4.7M267.5 188.6l-4.4 4.4v3M268.1 190.3v1.4M268.1 190.3h7.6M268.1 190.3l-.4 .7 .4 .7M268.1 191.7h7.6M269 191.7l-3.4 3.3M271.8 188.8l-1.5 1.5"/>
<path d="M273.4 191.7l-4.3 4.3M275.7 189.4l-.9 .9M275.7 193.9l-2.1 2.1M275.7 190.3v1.4M275.7 191.7v3.3h-1v1h-6.6M275.7 189v1.3M89.3 234h2M89.3 234v33.2M91.3 234v33.2M95.3 228v2M95.3 230a4 4 0 0 0-4 4M95.3 228a6 6 0 0 0-6 6"/>
<path d="M95.3 228h56M95.3 230h14.5M102.3 238.2a4 4 0 0 0-4 4M102.3 238.2v2M102.3 238.2h7.1M109.4 238.3a2.06 2.06 0 0 1-2 1.9M109.4 238.3l.5-10.1h26.8l.5 10.1M109.4 238.3h27.8M136.8 230h14.5M137.2 238.3a1.99 1.99 0 0 0 2 1.9M137.2 238.2h7.1M144.3 238.2v2"/>
<path d="M144.3 238.2a4.1 4.1 0 0 1 4 4M151.3 230a4 4 0 0 1 4 4M151.3 228v2M151.3 228a6 6 0 0 1 6 6M155.3 234h2M155.3 234v33.2M157.3 234v33.2M98.3 242.2v20a2.05 2.05 0 0 0 2-2M98.3 242.2h2M100.3 242.2h46M100.3 242.2v18M102.3 240.2a1.99 1.99 0 0 0-2 2"/>
<path d="M102.3 240.2h42M144.3 240.2a2.05 2.05 0 0 1 2 2M146.3 242.2h2M146.3 242.2v18M148.3 242.2v20a1.99 1.99 0 0 1-2-2M89.3 267.2h2M89.3 267.2a6 6 0 0 0 6 6M91.3 267.2a3.9 3.9 0 0 0 4 4M95.3 271.2v2M95.3 273.2h1M95.3 271.2h1M96.3 264.8a2.6 2.6 0 0 0-3.6 2.4 2.6 2.6 0 0 0 3.6 2.4"/>
<path d="M96.3 265.8a1.75 1.75 0 0 0-2.7 1.4 1.75 1.75 0 0 0 2.7 1.4M100.3 260.2h16.7M117 260.2l2.9 2h-23.6v12h54v-12h-23.6l2.8-2M117 260.2a6.7 6.7 0 0 1 8.4-8.3 7.1 7.1 0 0 1 4.1 8.3M129.5 260.2h16.8M150.3 264.8a2.6 2.6 0 0 1 3.6 2.4 2.6 2.6 0 0 1-3.6 2.4M150.3 265.8a1.75 1.75 0 0 1 2.7 1.4 1.75 1.75 0 0 1-2.7 1.4M150.3 273.2h1M150.3 271.2h1M151.3 271.2v2M155.3 267.2a4 4 0 0 1-4 4M155.3 267.2h2"/>
<path d="M157.3 267.2a6 6 0 0 1-6 6M335 268.4h-5.8l-5.9 9.9-2.9-4.9h5.9"/>
<circle cx="111.8" cy="128.1" r=".81"/>
<circle cx="123.3" cy="125" r=".68"/>
<circle cx="100.3" cy="148" r=".68"/>
<circle cx="123.3" cy="147.6" r="10.9"/>
<circle cx="123.3" cy="147.6" r="10.6"/>
<circle cx="123.3" cy="147.6" r="7"/>
<circle cx="123.3" cy="147.6" r="8"/>
<circle cx="146.3" cy="148" r=".68"/>
<circle cx="100.3" cy="168" r=".68"/>
<circle cx="123.3" cy="166.2" r="5.6"/>
<circle cx="123.3" cy="166.2" r="5.9"/>
<circle cx="123.3" cy="166.2" r="3.8"/>
<circle cx="123.3" cy="166.2" r="2.4"/>
<circle cx="123.3" cy="166.2" r="2.5"/>
<circle cx="146.3" cy="168" r=".68"/>
<circle cx="123.3" cy="191" r=".68"/>
<circle cx="134.8" cy="187.9" r=".8"/>
<circle cx="95.3" cy="234" r="2.61"/>
<circle cx="95.3" cy="234" r="1.76"/>
<circle cx="151.3" cy="234" r="1.76"/>
<circle cx="151.3" cy="234" r="2.6"/>
<circle cx="123.3" cy="258.6" r="5"/>
<circle cx="123.3" cy="258.6" r="4.6"/>
<circle cx="123.3" cy="258.6" r="1.44"/>
</g>
<g font-size="6.7">
<text x="111.3" y="108.6">A</text>
<text x="87.4" y="116.2">C</text>
<text x="157.9" y="157.1">C</text>
<text x="111.3" y="200.1">A</text>
</g>
<g font-size="6.3">
<text x="263.1" y="270.4">Politecnico</text>
<text x="275.7" y="276.8">di</text>
<text x="269.9" y="283.7">Torino</text>
</g>
<text font-size="4.9" x="381.7" y="288.9">Carcassa</text>
<g font-size="4.7" fill="#808080">
<text x="111.8" y="12.7" transform="rotate(59 111.8 12.7)">2x</text>
<text x="117.6" y="22.5" transform="rotate(59 117.6 22.5)">8</text>
<text x="79.3" y="31.7" transform="rotate(-31 79.3 31.7)">40</text>
<text x="66.6" y="39.1" transform="rotate(-31 66.6 39.1)">40</text>
<text x="56.5" y="58.9" transform="rotate(-31 56.5 58.9)">15</text>
<text x="115.9" y="59.4" transform="rotate(59 115.9 59.4)">70</text>
<text x="66.9" y="76.8" transform="rotate(59 66.9 76.8)">90</text>
<text x="248.8" y="86">230</text>
<text x="114.5" y="90.7" transform="rotate(-31 114.5 90.7)">33,5</text>
<text x="260.1" y="99.3">50</text>
<text x="251" y="109.1">M16x1.5</text>
<text x="143.2" y="127.7" transform="rotate(-44 143.2 127.7)">R135</text>
<text x="211.7" y="130.4">133,5</text>
<text x="83.1" y="151.9">115</text>
<text x="199.5" y="152.1" transform="rotate(-90 199.5 152.1)">133,71</text>
<text x="216.4" y="150.2" transform="rotate(-90 216.4 150.2)">80</text>
<text x="299.3" y="150.2" transform="rotate(-90 299.3 150.2)">80</text>
<text x="326.6" y="152.1" transform="rotate(-90 326.6 152.1)">106,23</text>
<text x="343.8" y="161.4" transform="rotate(-90 343.8 161.4)">385</text>
<text x="178.9" y="162.7" transform="rotate(-90 178.9 162.7)">93,12</text>
<text x="257.1" y="166.7">3</text>
<text x="234" y="169.2" transform="rotate(-90 234 169.2)">25</text>
<text x="333.9" y="168.8" transform="rotate(-90 333.9 168.8)">38</text>
<text x="256.5" y="178.7">36</text>
<text x="33.7" y="187">6x M8</text>
<text x="253.8" y="203.3" transform="rotate(-90 253.8 203.3)">15</text>
<text x="180.6" y="218.4">4x</text>
<text x="192" y="218.4">17,5</text>
<text x="215.8" y="218.4">26</text>
<text x="225.9" y="218.4">16,6</text>
<text x="102.2" y="223.9" transform="rotate(-90 102.2 223.9)">30</text>
<text x="79.8" y="239.3">30</text>
<text x="60.9" y="254.5" transform="rotate(-90 60.9 254.5)">226</text>
</g>
<g font-size="4.7">
<text x="82.1" y="94">C-C</text>
<text x="316.5" y="96.2">B</text>
<text x="230.5" y="112.3">Ra 0,8</text>
<text x="314.6" y="109.5">0,2</text>
<text x="329.8" y="109.5">A</text>
<text x="286.9" y="128.6">Ra 0,8</text>
<text x="382.9" y="166">C</text>
<text x="300.6" y="183.8">0,1</text>
<text x="375.3" y="183.7">0,02</text>
<text x="393" y="183.7">A</text>
<text x="398.5" y="183.7">B</text>
<text x="28.3" y="194.5">0,2</text>
<text x="43.5" y="194.5">A</text>
<text x="49" y="194.5">B</text>
<text x="59" y="194.5">C</text>
<text x="248.4" y="209">A-A</text>
<text x="298.6" y="206.5">A</text>
<text x="318.9" y="217">Angoli di spglia 3°</text>
<text x="318.9" y="221.6">Raccordi non quotati R10</text>
<text x="200.5" y="224.7">B</text>
<text x="210.6" y="224.7">C</text>
<text x="223.3" y="224.7">A</text>
<text x="267.5" y="223.5">Ra 3,2</text>
<text x="295.1" y="224.3">Ra 0,8</text>
<text x="318.9" y="226.1">Tolleranze generali UNI ISO 2768 - mk</text>
<text x="318.9" y="230.6">Principio di indipendenza UNI ISO 8015</text>
</g>
<g font-size="4.2">
<text x="225.9" y="245.1">-</text>
<text x="397.5" y="253.2">1:5</text>
<text x="329.6" y="272.3">Ra 3.2</text>
<text x="327.2" y="289">A3 1/1</text>
</g>
<g font-size="3.9">
<text x="320" y="244.9">squadra 19</text>
<text x="320" y="248.8">Bevolo - Bongiorni - Chiavarino</text>
</g>
<g font-size="3.7">
<text x="321.9" y="109">M</text>
<text x="385.2" y="183.2">M</text>
<text x="402.2" y="183.2">M</text>
<text x="35.7" y="194.1">M</text>
<text x="52.7" y="194.1">M</text>
<text x="63.9" y="194.1">M</text>
<text x="194.2" y="224.2">M</text>
<text x="204.3" y="224.2">M</text>
<text x="215.4" y="224.2">M</text>
</g>
<g font-size="3.3" fill="#808080">
<text x="119.6" y="25.9" transform="rotate(59 119.6 25.9)">H7</text>
<text x="121.8" y="82.7" transform="rotate(-31 121.8 82.7)">+0,3</text>
<text x="123.4" y="85.5" transform="rotate(-31 123.4 85.5)">+0,1</text>
<text x="216.4" y="143.7" transform="rotate(-90 216.4 143.7)">H7</text>
<text x="299.3" y="143.7" transform="rotate(-90 299.3 143.7)">H7</text>
<text x="333.9" y="162.4" transform="rotate(-90 333.9 162.4)">H7</text>
<text x="263" y="175.6">+0,20</text>
<text x="263.5" y="178.7">-0,10</text>
</g>
<g font-size="3.2">
<text x="217.5" y="241.9">Q.TA'</text>
<text x="250.7" y="241.3">MATERIALE</text>
<text x="334.2" y="241.2">ALLIEVO</text>
<text x="390.6" y="241">Creato</text>
<text x="386.4" y="246.1">17/12/2015 21:14:21</text>
<text x="329.2" y="253.9">SQUADRA E CORSO</text>
<text x="380.5" y="252.9">SCALA</text>
<text x="316.7" y="267.2">GRADO DI FINITURA</text>
<text x="360.5" y="267">PESO (Kg)</text>
</g>
<text font-size="3.1" x="355" y="284.8">Disegno N.</text>
<g font-size="2.4">
<text x="217.4" y="251.7">OGGETTO</text>
<text x="217.4" y="258.7">DESCRIZIONE</text>
<text x="381.6" y="260.6">DATA</text>
<text x="329.5" y="283.6">FOGLIO</text>
<text x="217.4" y="290.7">Politecnico di Torino - Corso Duca degli Abruzzi, 24 - 10129 TORINO</text>
</g>
</svg>
